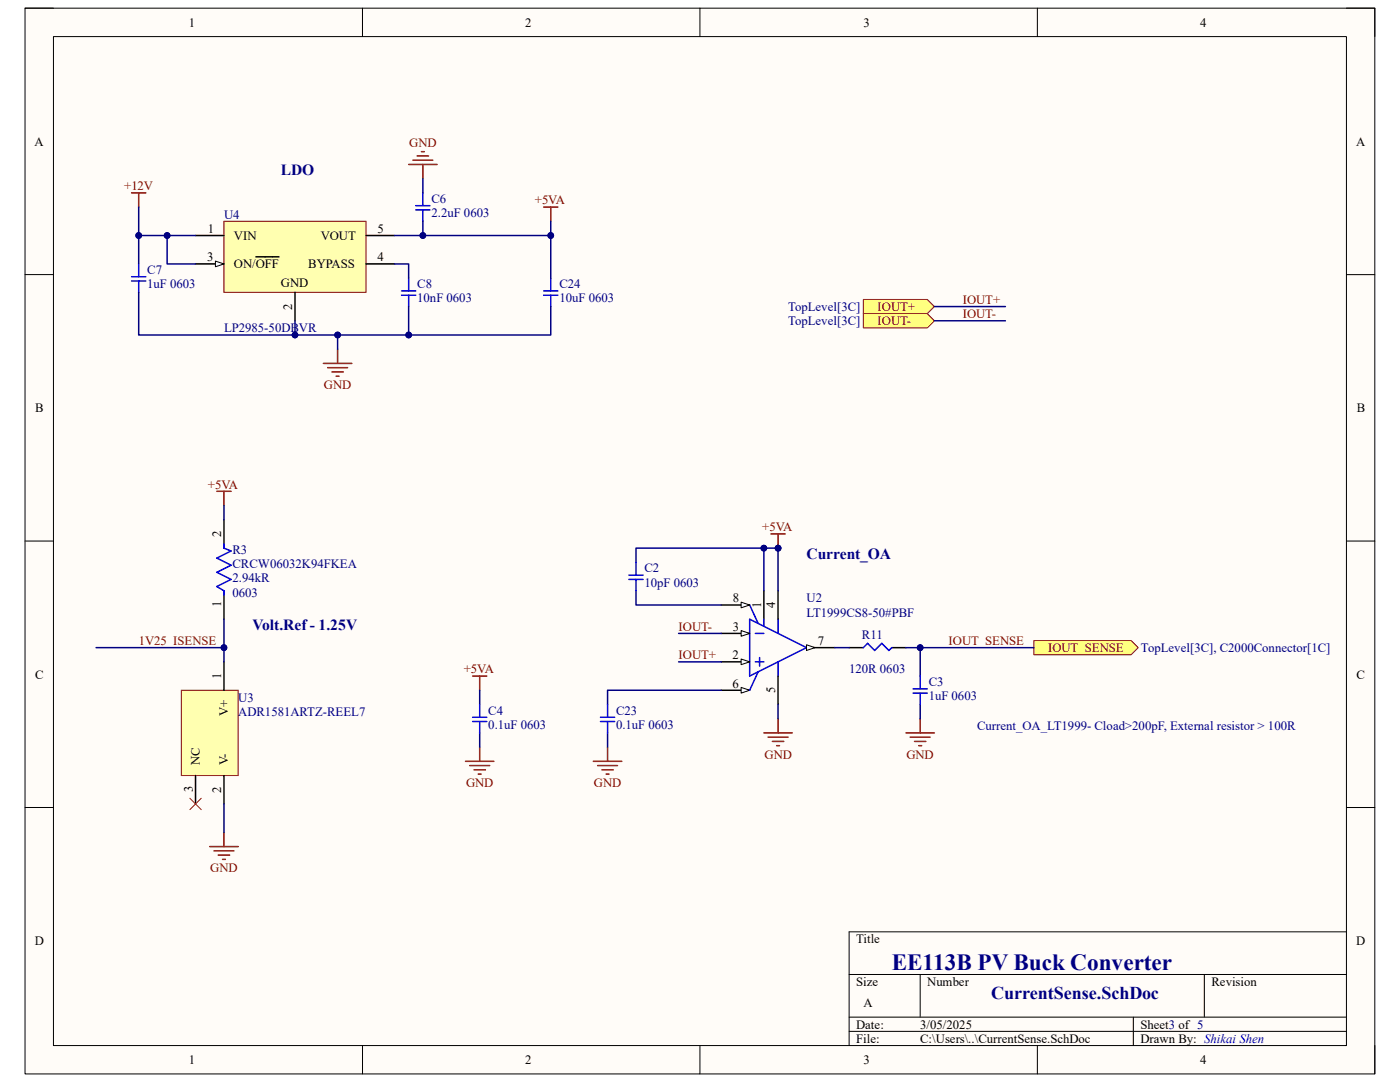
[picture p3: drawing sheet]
<svg xmlns="http://www.w3.org/2000/svg" width="279mm" height="216mm" viewBox="0 0 279 216" stroke-linecap="round" stroke-linejoin="round" font-family="sans-serif">
<path d="M5 1.6h269.4v212.7h-269.4z" fill-rule="evenodd" fill="#fffcf8"/>
<path d="M5 1.6h269.4v212.7h-269.4z" fill="none" stroke="#000" stroke-width=".2"/>
<path d="M10.7 7.3h258v201.3h-258z" fill-rule="evenodd" fill="#fffcf8"/>
<g fill="none" stroke="#000" stroke-width=".2">
<path d="M5 1.6h5.7M10.7 7.3h258v201.3h-258zM72.3 1.6v5.7M139.7 1.6v5.7M207 1.6v5.7M268.7 1.6h5.7v5.7M5 54.8h5.7M268.7 54.8h5.7M5 108h5.7M268.7 108h5.7M5 161.1h5.7M268.7 161.1h5.7"/>
<path d="M169.5 194.4h99.2M183.6 194.4v8.6M240.3 194.4v8.6M268.7 185.9h-99.2v22.7M72.3 208.6v5.7M139.7 208.6v5.7M169.5 203h99.2M169.5 205.8h99.2M207 208.6v5.7M226.2 203v5.6M274.4 208.6v5.7"/>
</g>
<path d="M149.6 123.6l11.4 5.6-11.4 5.7zM149.6 120.7l1.7 3.7M150.7 126.4h1.7M150.7 132.1h1.7M151.6 131.2v1.7M155.3 123.6v2.8M155.3 132.1v2.8" fill="none" stroke="#00f" stroke-width=".3"/>
<path d="M152.4 117.9v5.7M143.9 132.1h5.7" fill="none" stroke="#000" stroke-width=".3"/>
<path d="M147.9 131.5l1.7 .6-1.7 .5z" fill="#f8fcff"/>
<path d="M147.9 131.5l1.7 .6-1.7 .5z" fill="none" stroke="#000" stroke-width=".2"/>
<path d="M143.9 126.4h5.7" fill="none" stroke="#000" stroke-width=".3"/>
<path d="M147.9 125.8l1.7 .6-1.7 .6z" fill="#f8fcff"/>
<path d="M147.9 125.8l1.7 .6-1.7 .6z" fill="none" stroke="#000" stroke-width=".2"/>
<path d="M155.3 117.9v5.7M143.9 137.7h5.7M155.3 134.9v5.7" fill="none" stroke="#000" stroke-width=".3"/>
<path d="M147.9 137.2l1.7 .5-1.7 .6z" fill="#f8fcff"/>
<path d="M147.9 137.2l1.7 .5-1.7 .6z" fill="none" stroke="#000" stroke-width=".2"/>
<path d="M161 129.2h5.6" fill="none" stroke="#000" stroke-width=".3"/>
<path d="M161 128.7l1.7 .5-1.7 .6z" fill="#f8fcff"/>
<path d="M161 128.7l1.7 .5-1.7 .6z" fill="none" stroke="#000" stroke-width=".2"/>
<path d="M143.9 120.7h5.7" fill="none" stroke="#000" stroke-width=".3"/>
<path d="M147.9 120.2l1.7 .5-1.7 .6z" fill="#f8fcff"/>
<path d="M147.9 120.2l1.7 .5-1.7 .6z" fill="none" stroke="#000" stroke-width=".2"/>
<path d="M151.3 134l-1.7 3.7M152.4 123.6v1.4" fill="none" stroke="#00f" stroke-width=".3"/>
<path d="M153.9 106.5h2.8M155.3 106.5v2.9" fill="none" stroke="#800000" stroke-width=".3"/>
<circle cx="155.3" cy="109.4" r=".57" fill="#000080"/>
<circle cx="155.3" cy="109.4" r=".57" fill="none" stroke="#000080" stroke-width=".2"/>
<path d="M118.4 151.9h5.7M119.3 152.8h3.9M120.1 153.6h2.3M121 154.5h.5M121.3 149.1v2.8M152.4 146.2h5.7M153.3 147.1h4M154.1 147.9h2.3M155 148.8h.6M155.3 143.4v2.8" fill="none" stroke="#800000" stroke-width=".3"/>
<path d="M206.3 127.8h19.4l1.5 1.4-1.5 1.5h-19.4z" fill-rule="evenodd" fill="#ffff80"/>
<path d="M206.3 127.8h19.4l1.5 1.4-1.5 1.5h-19.4z" fill="none" stroke="#800000" stroke-width=".2"/>
<path d="M94.3 134.9h2.8M95.7 134.9v2.8M92.9 151.9h5.7M93.7 152.8h4M94.6 153.6h2.3M95.5 154.5h.5M95.7 149.1v2.8" fill="none" stroke="#800000" stroke-width=".3"/>
<path d="M36.2 137.7h11.3v17h-11.3z" fill-rule="evenodd" fill="#ffffb0"/>
<path d="M36.2 137.7h11.3v17h-11.3z" fill="none" stroke="#800000" stroke-width=".2"/>
<path d="M44.7 132.1v5.6M39 154.7v5.7M44.7 154.7v5.7" fill="none" stroke="#000" stroke-width=".3"/>
<path d="M43.3 98h2.8M44.7 98v2.9M41.9 168.9h5.6M42.7 169.8h4M43.6 170.6h2.2M44.4 171.5h.6M44.7 166.1v2.8" fill="none" stroke="#800000" stroke-width=".3"/>
<path d="M44.7 44.2h28.3v14.1h-28.3z" fill-rule="evenodd" fill="#ffffb0"/>
<path d="M44.7 44.2h28.3v14.1h-28.3z" fill="none" stroke="#800000" stroke-width=".2"/>
<path d="M39 47h5.7M39 52.7h5.7M58.9 58.3v5.7" fill="none" stroke="#000" stroke-width=".3"/>
<path d="M43 52.1l1.7 .6-1.7 .5z" fill="#f8fcff"/>
<path d="M43 52.1l1.7 .6-1.7 .5z" fill="none" stroke="#000" stroke-width=".2"/>
<path d="M51.1 51.2h4.6M73 52.7h5.7M73 47h5.7" fill="none" stroke="#000" stroke-width=".3"/>
<g fill="none" stroke="#800000" stroke-width=".3">
<path d="M26.3 38.5h2.8M27.7 38.5v2.8M81.6 32.8h5.6M82.4 32h4M83.3 31.1h2.2M84.1 30.3h.6M84.4 32.8v2.9M108.5 41.3h2.8M109.9 41.3v2.9M64.5 72.5h5.7M65.4 73.4h4M66.2 74.2h2.3"/>
<path d="M67.1 75.1h.6M67.4 69.7v2.8"/>
</g>
<path d="M172.3 59.8h12.8l1.4 1.4-1.4 1.4h-12.8z" fill-rule="evenodd" fill="#ffff80"/>
<path d="M172.3 59.8h12.8l1.4 1.4-1.4 1.4h-12.8z" fill="none" stroke="#800000" stroke-width=".2"/>
<path d="M172.3 62.6h12.8l1.4 1.4-1.4 1.4h-12.8z" fill-rule="evenodd" fill="#ffff80"/>
<path d="M172.3 62.6h12.8l1.4 1.4-1.4 1.4h-12.8z" fill="none" stroke="#800000" stroke-width=".2"/>
<path d="M44.7 103.7v5.7M44.7 117.9v5.7M169.5 129.2h2.8M178 129.2h2.8" fill="none" stroke="#000" stroke-width=".3"/>
<g fill="none" stroke="#00f" stroke-width=".3">
<path d="M84.4 38.5v2.5M26.3 56.1h2.8M26.3 55.2h2.8M27.7 52.7v2.5M27.7 56.1v2.2M80.1 58.9h2.9M80.1 58.1h2.9M81.6 55.5v2.6M81.6 58.9v2.3M83 41.9h2.8M83 41h2.8M84.4 41.9v2.3"/>
<path d="M108.5 58.9h2.8M108.5 58.1h2.8M109.9 55.5v2.6M109.9 58.9v2.3M44.7 108.5v.9l1.4 .5-2.8 1.5 2.8 1.4-2.8 1.4 2.8 1.4-2.8 1.4 1.4 .9v.8M172.3 129.2l.8-.8 1.5 1.4 1.4-1.4 1.4 1.4 .6-.6"/>
</g>
<path d="M180.8 146.2h5.7M181.7 147.1h3.9M182.5 147.9h2.3M183.4 148.8h.5M183.6 143.4v2.8" fill="none" stroke="#800000" stroke-width=".3"/>
<path d="M155.3 109.4v8.5" fill="none" stroke="#000080" stroke-width=".3"/>
<circle cx="155.3" cy="109.4" r=".57" fill="#000080"/>
<circle cx="155.3" cy="109.4" r=".57" fill="none" stroke="#000080" stroke-width=".2"/>
<path d="M155.3 109.4h-28.4v2.8" fill="none" stroke="#000080" stroke-width=".3"/>
<circle cx="152.4" cy="109.4" r=".57" fill="#000080"/>
<circle cx="152.4" cy="109.4" r=".57" fill="none" stroke="#000080" stroke-width=".2"/>
<circle cx="155.3" cy="109.4" r=".57" fill="#000080"/>
<circle cx="155.3" cy="109.4" r=".57" fill="none" stroke="#000080" stroke-width=".2"/>
<path d="M152.4 109.4v8.5" fill="none" stroke="#000080" stroke-width=".3"/>
<circle cx="152.4" cy="109.4" r=".57" fill="#000080"/>
<circle cx="152.4" cy="109.4" r=".57" fill="none" stroke="#000080" stroke-width=".2"/>
<path d="M126.9 117.9v2.8h17M19.2 129.2h25.5M95.7 137.7v2.9M135.4 126.4h8.5M135.4 132.1h8.5M143.9 137.7h-22.6v2.9M95.7 146.2v2.9M121.3 146.2v2.9M155.3 140.6v2.8" fill="none" stroke="#000080" stroke-width=".3"/>
<circle cx="44.7" cy="129.2" r=".57" fill="#000080"/>
<circle cx="44.7" cy="129.2" r=".57" fill="none" stroke="#000080" stroke-width=".2"/>
<path d="M27.7 41.3v5.7h11.3M44.7 100.9v2.8" fill="none" stroke="#000080" stroke-width=".3"/>
<circle cx="33.4" cy="47" r=".57" fill="#000080"/>
<circle cx="33.4" cy="47" r=".57" fill="none" stroke="#000080" stroke-width=".2"/>
<circle cx="27.7" cy="47" r=".57" fill="#000080"/>
<circle cx="27.7" cy="47" r=".57" fill="none" stroke="#000080" stroke-width=".2"/>
<path d="M33.4 47v5.7h5.6" fill="none" stroke="#000080" stroke-width=".3"/>
<circle cx="33.4" cy="47" r=".57" fill="#000080"/>
<circle cx="33.4" cy="47" r=".57" fill="none" stroke="#000080" stroke-width=".2"/>
<path d="M27.7 47v5.7" fill="none" stroke="#000080" stroke-width=".3"/>
<circle cx="27.7" cy="47" r=".57" fill="#000080"/>
<circle cx="27.7" cy="47" r=".57" fill="none" stroke="#000080" stroke-width=".2"/>
<path d="M27.7 58.3v8.5h31.2v-2.8" fill="none" stroke="#000080" stroke-width=".3"/>
<circle cx="58.9" cy="66.8" r=".57" fill="#000080"/>
<circle cx="58.9" cy="66.8" r=".57" fill="none" stroke="#000080" stroke-width=".2"/>
<path d="M78.7 52.7h2.9v2.8M81.6 61.2v5.6h-22.7" fill="none" stroke="#000080" stroke-width=".3"/>
<circle cx="81.6" cy="66.8" r=".57" fill="#000080"/>
<circle cx="81.6" cy="66.8" r=".57" fill="none" stroke="#000080" stroke-width=".2"/>
<circle cx="67.4" cy="66.8" r=".57" fill="#000080"/>
<circle cx="67.4" cy="66.8" r=".57" fill="none" stroke="#000080" stroke-width=".2"/>
<circle cx="58.9" cy="66.8" r=".57" fill="#000080"/>
<circle cx="58.9" cy="66.8" r=".57" fill="none" stroke="#000080" stroke-width=".2"/>
<path d="M67.4 66.8v2.9" fill="none" stroke="#000080" stroke-width=".3"/>
<circle cx="67.4" cy="66.8" r=".57" fill="#000080"/>
<circle cx="67.4" cy="66.8" r=".57" fill="none" stroke="#000080" stroke-width=".2"/>
<path d="M84.4 35.7v2.8M84.4 44.2v2.8h-5.7" fill="none" stroke="#000080" stroke-width=".3"/>
<circle cx="84.4" cy="47" r=".57" fill="#000080"/>
<circle cx="84.4" cy="47" r=".57" fill="none" stroke="#000080" stroke-width=".2"/>
<path d="M109.9 44.2v2.8h-25.5" fill="none" stroke="#000080" stroke-width=".3"/>
<circle cx="84.4" cy="47" r=".57" fill="#000080"/>
<circle cx="84.4" cy="47" r=".57" fill="none" stroke="#000080" stroke-width=".2"/>
<circle cx="109.9" cy="47" r=".57" fill="#000080"/>
<circle cx="109.9" cy="47" r=".57" fill="none" stroke="#000080" stroke-width=".2"/>
<path d="M109.9 47v8.5" fill="none" stroke="#000080" stroke-width=".3"/>
<circle cx="109.9" cy="47" r=".57" fill="#000080"/>
<circle cx="109.9" cy="47" r=".57" fill="none" stroke="#000080" stroke-width=".2"/>
<path d="M109.9 61.2v5.6h-28.3" fill="none" stroke="#000080" stroke-width=".3"/>
<circle cx="81.6" cy="66.8" r=".57" fill="#000080"/>
<circle cx="81.6" cy="66.8" r=".57" fill="none" stroke="#000080" stroke-width=".2"/>
<path d="M186.5 61.2h14.1M186.5 64h14.1M166.6 129.2h2.9M183.6 129.2v5.7M183.6 140.6v2.8" fill="none" stroke="#000080" stroke-width=".3"/>
<circle cx="183.6" cy="129.2" r=".57" fill="#000080"/>
<circle cx="183.6" cy="129.2" r=".57" fill="none" stroke="#000080" stroke-width=".2"/>
<path d="M180.8 129.2h25.5" fill="none" stroke="#000080" stroke-width=".3"/>
<circle cx="183.6" cy="129.2" r=".57" fill="#000080"/>
<circle cx="183.6" cy="129.2" r=".57" fill="none" stroke="#000080" stroke-width=".2"/>
<path d="M44.7 123.6v8.5" fill="none" stroke="#000080" stroke-width=".3"/>
<circle cx="44.7" cy="129.2" r=".57" fill="#000080"/>
<circle cx="44.7" cy="129.2" r=".57" fill="none" stroke="#000080" stroke-width=".2"/>
<g fill="none" stroke="#00f" stroke-width=".3">
<path d="M125.5 115.6h2.8M125.5 114.8h2.8M126.9 112.2v2.6M126.9 115.6v2.3M182.2 138.3h2.9M182.2 137.5h2.9M183.6 134.9v2.6M183.6 138.3v2.3M94.3 144h2.8M94.3 143.1h2.8M95.7 140.6v2.5M95.7 144v2.2"/>
<path d="M119.8 144h2.9M119.8 143.1h2.9M121.3 140.6v2.5M121.3 144v2.2"/>
</g>
<path d="M37.9 159.3l2.3 2.3M40.2 159.3l-2.3 2.3" fill="none" stroke="#f00" stroke-width=".2"/>
<path d="M44.7 160.4v5.7" fill="none" stroke="#000080" stroke-width=".3"/>
<text font-size="4.6" fill="#000080" x="178" y="193.5">EE113B PV Buck Converter</text>
<text font-size="3.6" fill="#000080" x="197.8" y="199.3">CurrentSense.SchDoc</text>
<g font-size="3.1" fill="#000080">
<text x="56" y="35">LDO</text>
<text x="161" y="111.5">Current_OA</text>
<text x="50.4" y="125.7">Volt.Ref - 1.25V</text>
</g>
<g font-size="2.5">
<text x="37.7" y="5.3">1</text>
<text x="104.8" y="5.3">2</text>
<text x="172.3" y="5.3">3</text>
<text x="239.5" y="5.3">4</text>
<text x="6.9" y="29.1">A</text>
<text x="270.6" y="29.1">A</text>
<text x="41.4" y="46.4">1</text>
<text x="46.7" y="47.9">VIN</text>
<text x="64" y="47.9">VOUT</text>
<text x="75.3" y="46.4">5</text>
<text x="41.4" y="52.1">3</text>
<text x="46.7" y="53.6">ON/OFF</text>
<text x="61.5" y="53.6">BYPASS</text>
<text x="75.3" y="52.1">4</text>
<text x="56" y="57.2">GND</text>
<text x="58.3" y="61.8" transform="rotate(-90 58.3 61.8)">2</text>
<text x="7" y="82.3">B</text>
<text x="270.8" y="82.3">B</text>
<text x="44.2" y="107.1" transform="rotate(-90 44.2 107.1)">2</text>
<text x="44.2" y="121.1" transform="rotate(-90 44.2 121.1)">1</text>
<text x="146.2" y="120.2">8</text>
<text x="146.3" y="125.9">3</text>
<text x="151.9" y="121.3" transform="rotate(-90 151.9 121.3)">1</text>
<text x="154.7" y="121.3" transform="rotate(-90 154.7 121.3)">4</text>
<text x="146.2" y="131.5">2</text>
<text x="163.2" y="128.7">7</text>
<text x="7" y="135.4">C</text>
<text x="44.2" y="135.5" transform="rotate(-90 44.2 135.5)">1</text>
<text x="146.2" y="137.2">6</text>
<text x="270.7" y="135.4">C</text>
<text x="45.6" y="143" transform="rotate(-90 45.6 143)">V+</text>
<text x="154.7" y="138.3" transform="rotate(-90 154.7 138.3)">5</text>
<text x="39.9" y="152.7" transform="rotate(-90 39.9 152.7)">NC</text>
<text x="45.6" y="152.7" transform="rotate(-90 45.6 152.7)">V-</text>
<text x="38.5" y="158.1" transform="rotate(-90 38.5 158.1)">3</text>
<text x="44.2" y="158.2" transform="rotate(-90 44.2 158.2)">2</text>
<text x="6.9" y="188.6">D</text>
<text x="170.9" y="188.2">Title</text>
<text x="270.7" y="188.6">D</text>
<text x="170.9" y="196.7">Size</text>
<text x="185" y="196.7">Number</text>
<text x="241.8" y="196.7">Revision</text>
<text x="172.3" y="201">A</text>
<text x="170.9" y="205.2">Date:</text>
<text x="170.9" y="208.1">File:</text>
<text x="183.6" y="205.2">3/05/2025</text>
<text x="183.7" y="208.1">C:\Users\..\CurrentSense.SchDoc</text>
<text x="227.6" y="205.2">Sheet3 of 5</text>
<text x="227.6" y="208.1">Drawn By: Shikai Shen</text>
<text x="37.7" y="212.3">1</text>
<text x="104.8" y="212.3">2</text>
<text x="172.3" y="212.3">3</text>
<text x="239.5" y="212.3">4</text>
</g>
<g font-size="2.5" fill="#800000">
<text x="81.7" y="29.4">GND</text>
<text x="24.8" y="37.9">+12V</text>
<text x="106.7" y="40.8">+5VA</text>
<text x="175.1" y="62.1">IOUT+</text>
<text x="175.1" y="64.9">IOUT-</text>
<text x="192.2" y="60.6">IOUT+</text>
<text x="192.2" y="63.5">IOUT-</text>
<text x="64.6" y="77.6">GND</text>
<text x="41.5" y="97.5">+5VA</text>
<text x="152.1" y="106">+5VA</text>
<text x="135.4" y="125.9">IOUT-</text>
<text x="27.7" y="128.7">1V25_ISENSE</text>
<text x="135.4" y="131.5">IOUT+</text>
<text x="189.3" y="128.7">IOUT_SENSE</text>
<text x="209.2" y="130.1">IOUT_SENSE</text>
<text x="92.5" y="134.4">+5VA</text>
<text x="152.6" y="151.4">GND</text>
<text x="180.9" y="151.4">GND</text>
<text x="93" y="157">GND</text>
<text x="118.5" y="157">GND</text>
<text x="42" y="174">GND</text>
</g>
<g font-size="2.5" fill="#000080">
<text x="86.1" y="40.5">C6</text>
<text x="44.7" y="43.6">U4</text>
<text x="86.1" y="43.3">2.2uF 0603</text>
<text x="29.4" y="54.7">C7</text>
<text x="29.4" y="57.5">1uF 0603</text>
<text x="83.3" y="57.5">C8</text>
<text x="111.6" y="57.5">C24</text>
<text x="83.3" y="60.3">10nF 0603</text>
<text x="111.6" y="60.3">10uF 0603</text>
<text x="157.3" y="62.1">TopLevel[3C]</text>
<text x="157.3" y="64.9">TopLevel[3C]</text>
<text x="44.7" y="66.3">LP2985-50DBVR</text>
<text x="46.4" y="110.5">R3</text>
<text x="46.4" y="113.4">CRCW06032K94FKEA</text>
<text x="46.4" y="116.2">2.94kR</text>
<text x="46.4" y="119">0603</text>
<text x="128.6" y="114.2">C2</text>
<text x="128.6" y="117.1">10pF 0603</text>
<text x="161" y="120.2">U2</text>
<text x="161" y="123">LT1999CS8-50#PBF</text>
<text x="172" y="127.6">R11</text>
<text x="227.7" y="130.1">TopLevel[3C], C2000Connector[1C]</text>
<text x="169.5" y="134.4">120R 0603</text>
<text x="185.3" y="136.9">C3</text>
<text x="47.5" y="140">U3</text>
<text x="47.5" y="142.9">ADR1581ARTZ-REEL7</text>
<text x="97.5" y="142.6">C4</text>
<text x="122.9" y="142.6">C23</text>
<text x="185.3" y="139.7">1uF 0603</text>
<text x="97.5" y="145.4">0.1uF 0603</text>
<text x="122.9" y="145.4">0.1uF 0603</text>
<text x="195" y="145.7">Current_OA_LT1999- Cload&gt;200pF, External resistor &gt; 100R</text>
</g>
</svg>
